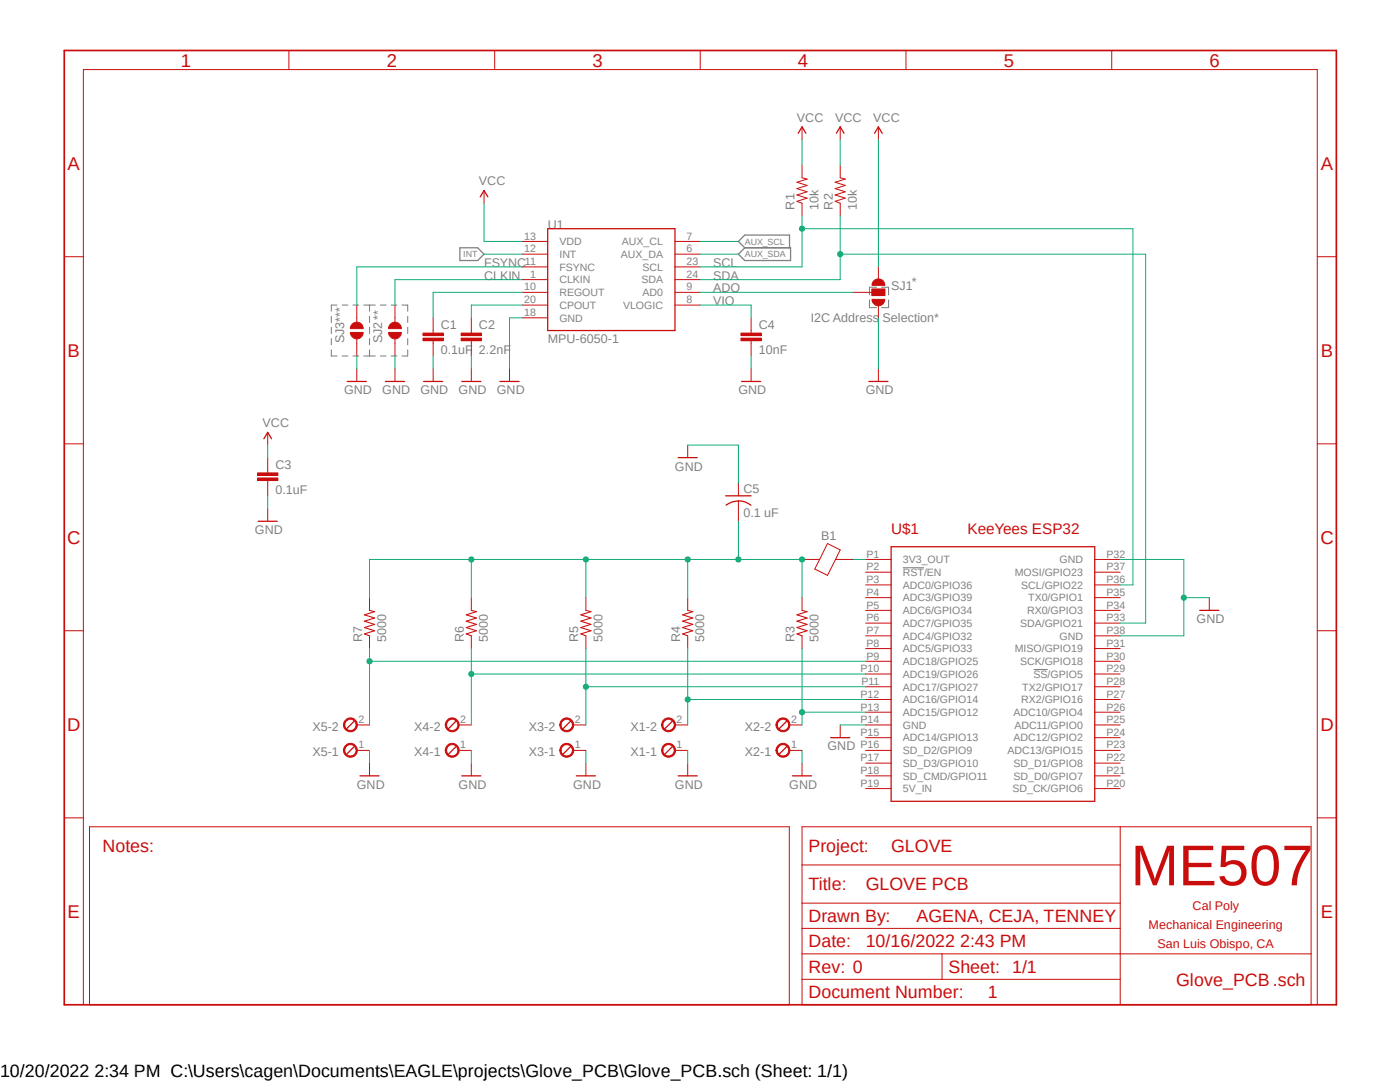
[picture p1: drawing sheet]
<svg xmlns="http://www.w3.org/2000/svg" width="279mm" height="216mm" viewBox="0 0 279 216" stroke-linecap="round" stroke-linejoin="round" font-family="sans-serif">
<path d="M12.3 9.8l254.8 191.3M267.1 9.8l-254.8 191.3" fill="none" stroke="#fff" stroke-width=".2"/>
<g fill="none" stroke="#808080" stroke-width=".21">
<path d="M173.5 59.9v1.5h1.4M174.9 57.3h-1.4v1.5M175.9 57.3h1.4v1.5M177.3 59.9v1.5h-1.4M66.1 69.8v1.2h1.2M66.1 63.1v1.2M66.1 65.3v1.2M66.1 67.6v1.2M67.3 60.9h-1.2v1.2M68.3 71h1.1M68.3 60.9h1.1M70.4 71h1.2"/>
<path d="M70.4 60.9h1.2M72.6 71h2.3M72.6 60.9h2.3M73.7 60.9v1.2M73.7 63.1v1.2M73.7 65.3v1.2M73.7 67.6v1.2M73.7 69.8v1.2M75.9 71h1.1M75.9 60.9h1.1M78.1 71h1.1M78.1 60.9h1.1"/>
<path d="M80.2 60.9h1.2v1.2M81.4 69.8v1.2h-1.2M81.4 63.1v1.2M81.4 65.3v1.2M81.4 67.6v1.2"/>
</g>
<path d="M180.2 113.3h4.2M206.3 133.6h2.8" fill="none" stroke="#808080" stroke-width=".2"/>
<path d="M91.8 49.4h3.5l1.3 1.3-1.3 1.3h-3.5zM147.4 50.7l1.2-1.3h9.2v2.6h-9.2zM148.6 49.4l-1.2-1.2 1.2-1.3h9v2.5" fill="none" stroke="#808080" stroke-width=".25"/>
<g fill="none" stroke="#c90d0c" stroke-width=".2">
<path d="M86.4 66v.5M86.4 68v.5M101.7 73.6v2.5M53.4 86.3v2.5M172.8 111.6h5M172.8 114.2h5M172.8 116.7h5M172.8 119.3h5M218.5 111.6h5.1M218.5 114.2h5.1M218.5 116.7h5.1M218.5 119.3h5.1"/>
<path d="M241.3 119.3v2.5M172.8 121.8h5M172.8 124.3h5M172.8 126.9h5M172.8 129.4h5M172.8 132h5M172.8 134.5h5M172.8 137h5M172.8 139.6h5M218.5 121.8h5.1M218.5 124.3h5.1M218.5 126.9h5.1"/>
<path d="M218.5 129.4h5.1M218.5 132h5.1M218.5 134.5h5.1M218.5 137h5.1M218.5 139.6h5.1M167.7 144.7v2.5M172.8 142.1h5M172.8 144.7h5M172.8 147.2h5M172.8 149.7h5M172.8 152.3h5M172.8 154.8h5"/>
<path d="M172.8 157.4h5M218.5 142.1h5.1M218.5 144.7h5.1M218.5 147.2h5.1M218.5 149.7h5.1M218.5 152.3h5.1M218.5 154.8h5.1M218.5 157.4h5.1"/>
</g>
<path d="M99.8 76.1h3.8M52.7 87.5l.7-1.2 .8 1.2M177.8 109.1h40.7v50.8h-40.7zM239.4 121.8h3.8M165.8 147.2h3.8" fill="none" stroke="#c90d0c" stroke-width=".25"/>
<path d="M84.4 67.5h4.1v.5h-4.1z" fill-rule="evenodd" fill="#c90d0c"/>
<path d="M84.4 67.5h4.1v.5h-4.1z" fill="none" stroke="#c90d0c" stroke-width=".2"/>
<path d="M84.4 66.5h4.1v.5h-4.1z" fill-rule="evenodd" fill="#c90d0c"/>
<path d="M84.4 66.5h4.1v.5h-4.1zM86.4 63.4v2.6M86.4 68.5v2.5M94.1 66v.5M94.1 68v.5" fill="none" stroke="#c90d0c" stroke-width=".2"/>
<path d="M92 67.5h4.1v.5h-4.1z" fill-rule="evenodd" fill="#c90d0c"/>
<path d="M92 67.5h4.1v.5h-4.1z" fill="none" stroke="#c90d0c" stroke-width=".2"/>
<path d="M92 66.5h4.1v.5h-4.1z" fill-rule="evenodd" fill="#c90d0c"/>
<path d="M92 66.5h4.1v.5h-4.1zM94.1 63.4v2.6M94.1 68.5v2.5M53.4 93.9v.5M53.4 95.9v.5" fill="none" stroke="#c90d0c" stroke-width=".2"/>
<path d="M51.4 95.4h4.1v.5h-4.1z" fill-rule="evenodd" fill="#c90d0c"/>
<path d="M51.4 95.4h4.1v.5h-4.1z" fill="none" stroke="#c90d0c" stroke-width=".2"/>
<path d="M51.4 94.4h4.1v.5h-4.1z" fill-rule="evenodd" fill="#c90d0c"/>
<path d="M149.9 66v.5M149.9 68v.5M51.4 94.4h4.1v.5h-4.1zM53.4 91.3v2.6M53.4 96.4v2.5" fill="none" stroke="#c90d0c" stroke-width=".2"/>
<path d="M147.9 67.5h4v.5h-4z" fill-rule="evenodd" fill="#c90d0c"/>
<path d="M147.9 67.5h4v.5h-4z" fill="none" stroke="#c90d0c" stroke-width=".2"/>
<path d="M147.9 66.5h4v.5h-4z" fill-rule="evenodd" fill="#c90d0c"/>
<g fill="none" stroke="#c90d0c" stroke-width=".2">
<path d="M96.6 38v2.6M160.1 32.9v2.6l1 .2-2.1 .7 2.1 .6-2.1 .6 2.1 .7-2.1 .6 2.1 .6-2.1 .7 1.1 .4v2.5M167.7 32.9v2.6l1 .2-2 .7 2 .6-2 .6 2 .7-2 .6 2 .6-2 .7 1 .4v2.5M167.7 25.3v2.6M104.2 48.2h5.1M104.2 50.7h5.1M104.2 53.3h5.1M104.2 55.8h5.1M104.2 58.3h5.1M134.7 48.2h5M134.7 50.7h5M134.7 53.3h5"/>
<path d="M134.7 55.8h5M134.7 58.3h5M78.8 73.6v2.5M86.4 73.6v2.5M94.1 73.6v2.5M104.2 60.9h5.1M104.2 63.4h5.1M134.7 60.9h5M147.9 66.5h4v.5h-4zM149.9 63.4v2.6M149.9 68.5v2.5M149.9 73.6v2.5"/>
<path d="M53.4 101.5v2.5"/>
</g>
<path d="M95.8 39.3l.8-1.3 .8 1.3M166.9 26.6l.8-1.3 .7 1.3M109.3 45.6h25.4v20.4h-25.4zM76.9 76.1h3.8M84.5 76.1h3.8M92.2 76.1h3.8M148 76.1h3.8M51.5 104h3.8" fill="none" stroke="#c90d0c" stroke-width=".25"/>
<path d="M174 59.7h2.6a1.27 1.27 0 0 1-1.3 1.3 1.27 1.27 0 0 1-1.3-1.3z" fill-rule="evenodd" fill="#c90d0c"/>
<path d="M174 59.7h2.6a1.27 1.27 0 0 1-1.3 1.3 1.27 1.27 0 0 1-1.3-1.3z" fill="none" stroke="#c90d0c" stroke-width=".2"/>
<path d="M174.4 56a1.27 1.27 0 0 1 1.4-.2 1.27 1.27 0 0 1 .8 1.1h-2.6l.2-.6z" fill-rule="evenodd" fill="#c90d0c"/>
<path d="M172.8 58.3h1.2M174 57.7h2.6v1.3h-2.6zM174.4 56a1.27 1.27 0 0 1 1.4-.2 1.27 1.27 0 0 1 .8 1.1h-2.6l.2-.6z" fill="none" stroke="#c90d0c" stroke-width=".2"/>
<path d="M174 57.7h2.6v1.3h-2.6z" fill-rule="evenodd" fill="#c90d0c"/>
<path d="M160.1 25.3v2.6M175.3 25.3v2.6M170.2 58.3h2.6M174 57.7h2.6v1.3h-2.6zM175.3 53.3v2.5M71.2 73.6v2.5M175.3 60.9v2.5M175.3 73.6v2.5" fill="none" stroke="#c90d0c" stroke-width=".2"/>
<path d="M159.3 26.6l.8-1.3 .7 1.3M174.5 26.6l.8-1.3 .8 1.3M69.3 76.1h3.8M173.4 76.1h3.8" fill="none" stroke="#c90d0c" stroke-width=".25"/>
<path d="M70.3 64.6a1.27 1.27 0 0 1 1.4-.2 1.27 1.27 0 0 1 .8 1.2h-2.6l.2-.6z" fill-rule="evenodd" fill="#c90d0c"/>
<path d="M70.3 64.6a1.27 1.27 0 0 1 1.4-.2 1.27 1.27 0 0 1 .8 1.2h-2.6l.2-.6z" fill="none" stroke="#c90d0c" stroke-width=".2"/>
<path d="M69.9 66.3h2.6a1.27 1.27 0 0 1-1.3 1.3 1.27 1.27 0 0 1-1.3-1.3z" fill-rule="evenodd" fill="#c90d0c"/>
<path d="M69.9 66.3h2.6a1.27 1.27 0 0 1-1.3 1.3 1.27 1.27 0 0 1-1.3-1.3zM71.2 60.9v3.4M71.2 67.6v3.4" fill="none" stroke="#c90d0c" stroke-width=".2"/>
<path d="M77.9 64.6a1.27 1.27 0 0 1 1.4-.2 1.27 1.27 0 0 1 .8 1.2h-2.5l.1-.6z" fill-rule="evenodd" fill="#c90d0c"/>
<path d="M77.9 64.6a1.27 1.27 0 0 1 1.4-.2 1.27 1.27 0 0 1 .8 1.2h-2.5l.1-.6z" fill="none" stroke="#c90d0c" stroke-width=".2"/>
<path d="M77.6 66.3h2.5a1.27 1.27 0 0 1-1.3 1.3 1.27 1.27 0 0 1-1.2-1.3z" fill-rule="evenodd" fill="#c90d0c"/>
<path d="M77.6 66.3h2.5a1.27 1.27 0 0 1-1.3 1.3 1.27 1.27 0 0 1-1.2-1.3zM78.8 60.9v3.4M78.8 67.6v3.4" fill="none" stroke="#c90d0c" stroke-width=".2"/>
<path d="M157 149l-1.5 1.5" fill="none" stroke="#c90d0c" stroke-width=".25"/>
<path d="M155.2 148.8a1.39 1.39 0 0 1 2.2 .2 1.39 1.39 0 0 1-.8 2.1 1.39 1.39 0 0 1-1.7-1.4h.2a1.15 1.15 0 0 1 1.6-1.1 1.15 1.15 0 0 1 .4 1.9 1.15 1.15 0 0 1-1.9-.4l-.1-.4h-.2z" fill-rule="evenodd" fill="#c90d0c"/>
<path d="M155.2 148.8a1.39 1.39 0 0 1 2.2 .2 1.39 1.39 0 0 1-.8 2.1 1.39 1.39 0 0 1-1.7-1.4h.2a1.15 1.15 0 0 1 1.6-1.1 1.15 1.15 0 0 1 .4 1.9 1.15 1.15 0 0 1-1.9-.4l-.1-.4h-.2zM157.5 149.7h2.6" fill="none" stroke="#c90d0c" stroke-width=".2"/>
<path d="M157 143.9l-1.5 1.5" fill="none" stroke="#c90d0c" stroke-width=".25"/>
<path d="M155.2 143.8a1.39 1.39 0 0 1 2.2 .1 1.39 1.39 0 0 1-.8 2.1 1.39 1.39 0 0 1-1.7-1.3h.2a1.15 1.15 0 0 1 1.6-1.2 1.15 1.15 0 0 1 .4 1.9 1.15 1.15 0 0 1-1.9-.4l-.1-.3h-.2z" fill-rule="evenodd" fill="#c90d0c"/>
<path d="M160.1 119.3v2.5M160.1 126.9v2.5M155.2 143.8a1.39 1.39 0 0 1 2.2 .1 1.39 1.39 0 0 1-.8 2.1 1.39 1.39 0 0 1-1.7-1.3h.2a1.15 1.15 0 0 1 1.6-1.2 1.15 1.15 0 0 1 .4 1.9 1.15 1.15 0 0 1-1.9-.4l-.1-.3h-.2zM157.5 144.7h2.6M160.1 152.3v2.5" fill="none" stroke="#c90d0c" stroke-width=".2"/>
<path d="M160.1 121.8l1 .2-2.1 .7 2.1 .6-2.1 .7 2.1 .6-2.1 .6 2.1 .7-2.1 .6 1.1 .4" fill="none" stroke="#c90d0c" stroke-width=".21"/>
<path d="M134.2 149l-1.5 1.5M158.2 154.8h3.8" fill="none" stroke="#c90d0c" stroke-width=".25"/>
<path d="M132.3 148.8a1.4 1.4 0 0 1 2.3 .1 1.4 1.4 0 0 1-.7 2.1 1.4 1.4 0 0 1-1.9-1.3h.3a1.15 1.15 0 0 1 1.7-.9 1.15 1.15 0 0 1 .2 1.9 1.15 1.15 0 0 1-1.9-.6v-.4h-.3z" fill-rule="evenodd" fill="#c90d0c"/>
<path d="M132.3 148.8a1.4 1.4 0 0 1 2.3 .1 1.4 1.4 0 0 1-.7 2.1 1.4 1.4 0 0 1-1.9-1.3h.3a1.15 1.15 0 0 1 1.7-.9 1.15 1.15 0 0 1 .2 1.9 1.15 1.15 0 0 1-1.9-.6v-.4h-.3zM134.7 149.7h2.5" fill="none" stroke="#c90d0c" stroke-width=".2"/>
<path d="M134.2 143.9l-1.5 1.5" fill="none" stroke="#c90d0c" stroke-width=".25"/>
<path d="M132.3 143.8a1.4 1.4 0 0 1 2.3 0 1.4 1.4 0 0 1-.7 2.2 1.4 1.4 0 0 1-1.9-1.3h.3a1.15 1.15 0 0 1 1.7-1 1.15 1.15 0 0 1 .2 1.9 1.15 1.15 0 0 1-1.9-.6v-.3h-.3z" fill-rule="evenodd" fill="#c90d0c"/>
<path d="M137.2 119.3v2.5M137.2 126.9v2.5M132.3 143.8a1.4 1.4 0 0 1 2.3 0 1.4 1.4 0 0 1-.7 2.2 1.4 1.4 0 0 1-1.9-1.3h.3a1.15 1.15 0 0 1 1.7-1 1.15 1.15 0 0 1 .2 1.9 1.15 1.15 0 0 1-1.9-.6v-.3h-.3zM134.7 144.7h2.5M137.2 152.3v2.5" fill="none" stroke="#c90d0c" stroke-width=".2"/>
<path d="M137.2 121.8l1.1 .2-2.1 .7 2.1 .6-2.1 .7 2.1 .6-2.1 .6 2.1 .7-2.1 .6 1 .4" fill="none" stroke="#c90d0c" stroke-width=".21"/>
<path d="M113.9 149l-1.5 1.5M135.3 154.8h3.8" fill="none" stroke="#c90d0c" stroke-width=".25"/>
<path d="M112 148.8a1.4 1.4 0 0 1 2.3 .1 1.4 1.4 0 0 1-.7 2.1 1.4 1.4 0 0 1-1.9-1.3h.3a1.15 1.15 0 0 1 1.6-.9 1.15 1.15 0 0 1 .2 1.9 1.15 1.15 0 0 1-1.8-.6v-.4h-.3z" fill-rule="evenodd" fill="#c90d0c"/>
<path d="M112 148.8a1.4 1.4 0 0 1 2.3 .1 1.4 1.4 0 0 1-.7 2.1 1.4 1.4 0 0 1-1.9-1.3h.3a1.15 1.15 0 0 1 1.6-.9 1.15 1.15 0 0 1 .2 1.9 1.15 1.15 0 0 1-1.8-.6v-.4h-.3zM114.4 149.7h2.5" fill="none" stroke="#c90d0c" stroke-width=".2"/>
<path d="M113.9 143.9l-1.5 1.5" fill="none" stroke="#c90d0c" stroke-width=".25"/>
<path d="M112 143.8a1.4 1.4 0 0 1 2.3 0 1.4 1.4 0 0 1-.7 2.2 1.4 1.4 0 0 1-1.9-1.3h.3a1.15 1.15 0 0 1 1.6-1 1.15 1.15 0 0 1 .2 1.9 1.15 1.15 0 0 1-1.8-.6v-.3h-.3z" fill-rule="evenodd" fill="#c90d0c"/>
<path d="M116.9 119.3v2.5M116.9 126.9v2.5M112 143.8a1.4 1.4 0 0 1 2.3 0 1.4 1.4 0 0 1-.7 2.2 1.4 1.4 0 0 1-1.9-1.3h.3a1.15 1.15 0 0 1 1.6-1 1.15 1.15 0 0 1 .2 1.9 1.15 1.15 0 0 1-1.8-.6v-.3h-.3zM114.4 144.7h2.5M116.9 152.3v2.5" fill="none" stroke="#c90d0c" stroke-width=".2"/>
<path d="M116.9 121.8l1 .2-2 .7 2 .6-2 .7 2 .6-2 .6 2 .7-2 .6 1 .4" fill="none" stroke="#c90d0c" stroke-width=".21"/>
<path d="M91 149l-1.5 1.5M115 154.8h3.8" fill="none" stroke="#c90d0c" stroke-width=".25"/>
<path d="M89.2 148.8a1.39 1.39 0 0 1 2.2 .2 1.39 1.39 0 0 1-.8 2.1 1.39 1.39 0 0 1-1.7-1.4h.2a1.13 1.13 0 0 1 1.5-1.1 1.13 1.13 0 0 1 .4 1.9 1.13 1.13 0 0 1-1.8-.4l-.1-.4h-.2z" fill-rule="evenodd" fill="#c90d0c"/>
<path d="M89.2 148.8a1.39 1.39 0 0 1 2.2 .2 1.39 1.39 0 0 1-.8 2.1 1.39 1.39 0 0 1-1.7-1.4h.2a1.13 1.13 0 0 1 1.5-1.1 1.13 1.13 0 0 1 .4 1.9 1.13 1.13 0 0 1-1.8-.4l-.1-.4h-.2zM91.5 149.7h2.6" fill="none" stroke="#c90d0c" stroke-width=".2"/>
<path d="M91 143.9l-1.5 1.5" fill="none" stroke="#c90d0c" stroke-width=".25"/>
<path d="M89.2 143.8a1.39 1.39 0 0 1 2.2 .1 1.39 1.39 0 0 1-.8 2.1 1.39 1.39 0 0 1-1.7-1.3h.2a1.13 1.13 0 0 1 1.5-1.1 1.13 1.13 0 0 1 .4 1.8 1.13 1.13 0 0 1-1.8-.4l-.1-.3h-.2z" fill-rule="evenodd" fill="#c90d0c"/>
<path d="M94.1 119.3v2.5M94.1 126.9v2.5M89.2 143.8a1.39 1.39 0 0 1 2.2 .1 1.39 1.39 0 0 1-.8 2.1 1.39 1.39 0 0 1-1.7-1.3h.2a1.13 1.13 0 0 1 1.5-1.1 1.13 1.13 0 0 1 .4 1.8 1.13 1.13 0 0 1-1.8-.4l-.1-.3h-.2zM91.5 144.7h2.6M94.1 152.3v2.5" fill="none" stroke="#c90d0c" stroke-width=".2"/>
<path d="M94.1 121.8l1 .2-2.1 .7 2.1 .6-2.1 .7 2.1 .6-2.1 .6 2.1 .7-2.1 .6 1.1 .4" fill="none" stroke="#c90d0c" stroke-width=".21"/>
<path d="M70.7 149l-1.5 1.5M92.2 154.8h3.8" fill="none" stroke="#c90d0c" stroke-width=".25"/>
<path d="M68.9 148.8a1.39 1.39 0 0 1 2.2 .2 1.39 1.39 0 0 1-.8 2.1 1.39 1.39 0 0 1-1.8-1.4h.3a1.13 1.13 0 0 1 1.5-1.1 1.13 1.13 0 0 1 .4 1.9 1.13 1.13 0 0 1-1.8-.4l-.1-.4h-.3z" fill-rule="evenodd" fill="#c90d0c"/>
<path d="M68.9 148.8a1.39 1.39 0 0 1 2.2 .2 1.39 1.39 0 0 1-.8 2.1 1.39 1.39 0 0 1-1.8-1.4h.3a1.13 1.13 0 0 1 1.5-1.1 1.13 1.13 0 0 1 .4 1.9 1.13 1.13 0 0 1-1.8-.4l-.1-.4h-.3zM71.2 149.7h2.5" fill="none" stroke="#c90d0c" stroke-width=".2"/>
<path d="M70.7 143.9l-1.5 1.5" fill="none" stroke="#c90d0c" stroke-width=".25"/>
<path d="M68.9 143.8a1.39 1.39 0 0 1 2.2 .1 1.39 1.39 0 0 1-.8 2.1 1.39 1.39 0 0 1-1.8-1.3h.3a1.13 1.13 0 0 1 1.5-1.1 1.13 1.13 0 0 1 .4 1.8 1.13 1.13 0 0 1-1.8-.4l-.1-.3h-.3z" fill-rule="evenodd" fill="#c90d0c"/>
<g fill="none" stroke="#c90d0c" stroke-width=".2">
<path d="M57.7 10.1v3.8M98.7 10.1v3.8M139.7 10.1v3.8M180.8 10.1v3.8M221.9 10.1v3.8M12.8 51.2h3.8M262.9 51.2h3.8M12.8 88.6h3.8M137.2 88.8v2.5M147.4 96.4v2.5M147.4 99.9v4.1M262.9 88.6h3.8"/>
<path d="M73.7 119.3v2.5M160.1 111.6h3.5M163.6 111.6l1.5-3.1 2.6 1.2-.9 1.9M163.6 111.6l-1 1.9 2.5 1.3 1.7-3.2M166.8 111.6h3.4M12.8 125.9h3.8M73.7 126.9v2.5M262.9 125.9h3.8M68.9 143.8a1.39 1.39 0 0 1 2.2 .1 1.39 1.39 0 0 1-.8 2.1 1.39 1.39 0 0 1-1.8-1.3h.3a1.13 1.13 0 0 1 1.5-1.1 1.13 1.13 0 0 1 .4 1.8 1.13 1.13 0 0 1-1.8-.4l-.1-.3h-.3zM71.2 144.7h2.5M73.7 152.3v2.5M12.8 163.2h3.8"/>
<path d="M17.9 165h139.6v35.5h-139.6zM160.1 165h101.6v35.5h-101.6zM160.1 172.6h63.5M223.6 165v35.5M262.9 163.2h3.8M160.1 190.3h101.6M160.1 195.4h63.5M160.1 180.2h63.5M160.1 185.3h63.5M188 190.3v5.1M16.6 200.5v-186.6h246.3v186.6"/>
</g>
<path d="M73.7 121.8l1.1 .2-2.1 .7 2.1 .6-2.1 .7 2.1 .6-2.1 .6 2.1 .7-2.1 .6 1 .4" fill="none" stroke="#c90d0c" stroke-width=".21"/>
<path d="M135.3 91.3h3.8M144.8 98.9h5.1M144.9 100.8a4 4 0 0 1 5 0M71.8 154.8h3.8" fill="none" stroke="#c90d0c" stroke-width=".25"/>
<path d="M12.8 10.1h253.9v190.4h-253.9z" fill="none" stroke="#c90d0c" stroke-width=".34"/>
<path d="M223.6 111.6h12.7v15.3h-12.7M236.3 119.3h5" fill="none" stroke="#0dab76" stroke-width=".2"/>
<circle cx="236.3" cy="119.3" r=".51" fill="#0dab76"/>
<g fill="none" stroke="#0dab76" stroke-width=".2">
<path d="M160.1 27.9v5M167.7 27.9v5M175.3 27.9v25.4M96.6 40.6v7.6h7.6M104.2 58.3h-17.8v5.1M139.7 48.2h7.7M139.7 50.7h7.7M160.1 43.1v10.2h-20.4M160.1 45.6h66v71.1h-2.5M71.2 71v2.6M78.8 71v2.6M86.4 71v2.6"/>
<path d="M94.1 71v2.6M104.2 60.9h-10.1v2.5M104.2 63.4h-2.5v10.2M149.9 71v2.6M175.3 63.4v10.2M53.4 88.8v2.5M53.4 98.9v2.6M137.2 88.8h10.2v7.6M73.7 149.7v2.6M94.1 149.7v2.6M116.9 149.7v2.6M137.2 149.7v2.6"/>
<path d="M160.1 149.7v2.6M167.7 144.7h5.1"/>
<circle cx="236.3" cy="119.3" r=".51"/>
</g>
<circle cx="160.1" cy="45.6" r=".51" fill="#0dab76"/>
<g fill="none" stroke="#0dab76" stroke-width=".2">
<path d="M167.7 43.1v12.7h-28M167.7 50.7h60.9v73.6h-5"/>
<circle cx="160.1" cy="45.6" r=".51"/>
</g>
<circle cx="167.7" cy="50.7" r=".51" fill="#0dab76"/>
<g fill="none" stroke="#0dab76" stroke-width=".2">
<path d="M96.6 50.7h7.6M104.2 53.3h-33v7.6M104.2 55.8h-25.4v5.1M139.7 58.3h30.5M139.7 60.9h10.2v2.5M160.1 129.4v15.3M160.1 142.1h12.7"/>
<circle cx="167.7" cy="50.7" r=".51"/>
</g>
<circle cx="160.1" cy="142.1" r=".51" fill="#0dab76"/>
<g fill="none" stroke="#0dab76" stroke-width=".2">
<path d="M137.2 129.4v15.3"/>
<circle cx="160.1" cy="142.1" r=".51"/>
</g>
<circle cx="137.2" cy="139.6" r=".51" fill="#0dab76"/>
<g fill="none" stroke="#0dab76" stroke-width=".2">
<path d="M116.9 129.4v15.3M116.9 137h55.9M137.2 139.6h35.6"/>
<circle cx="137.2" cy="139.6" r=".51"/>
</g>
<circle cx="116.9" cy="137" r=".51" fill="#0dab76"/>
<g fill="none" stroke="#0dab76" stroke-width=".2">
<path d="M94.1 129.4v15.3M94.1 134.5h78.7"/>
<circle cx="116.9" cy="137" r=".51"/>
</g>
<circle cx="94.1" cy="134.5" r=".51" fill="#0dab76"/>
<g fill="none" stroke="#0dab76" stroke-width=".2">
<path d="M73.7 129.4v15.3M73.7 132h99.1"/>
<circle cx="94.1" cy="134.5" r=".51"/>
</g>
<circle cx="73.7" cy="132" r=".51" fill="#0dab76"/>
<g fill="none" stroke="#0dab76" stroke-width=".2">
<path d="M94.1 111.6v7.7M116.9 111.6h-43.2v7.7"/>
<circle cx="73.7" cy="132" r=".51"/>
</g>
<circle cx="94.1" cy="111.6" r=".51" fill="#0dab76"/>
<g fill="none" stroke="#0dab76" stroke-width=".2">
<path d="M137.2 111.6h-20.3v7.7"/>
<circle cx="94.1" cy="111.6" r=".51"/>
</g>
<circle cx="116.9" cy="111.6" r=".51" fill="#0dab76"/>
<g fill="none" stroke="#0dab76" stroke-width=".2">
<path d="M137.2 111.6v7.7"/>
<circle cx="116.9" cy="111.6" r=".51"/>
</g>
<circle cx="137.2" cy="111.6" r=".51" fill="#0dab76"/>
<g fill="none" stroke="#0dab76" stroke-width=".2">
<path d="M160.1 111.6v7.7"/>
<circle cx="137.2" cy="111.6" r=".51"/>
</g>
<circle cx="160.1" cy="111.6" r=".51" fill="#0dab76"/>
<g fill="none" stroke="#0dab76" stroke-width=".2">
<path d="M137.2 111.6h22.9M147.4 104v7.6"/>
<circle cx="160.1" cy="111.6" r=".51"/>
</g>
<circle cx="147.4" cy="111.6" r=".51" fill="#0dab76"/>
<g fill="none" stroke="#0dab76" stroke-width=".2">
<path d="M170.2 111.6h2.6"/>
<circle cx="147.4" cy="111.6" r=".51"/>
</g>
<text font-size="11.5" fill="#c90d0c" x="225.7" y="176.7">ME507</text>
<g font-size="3.7" fill="#c90d0c">
<text x="36.1" y="13.3">1</text>
<text x="77.2" y="13.3">2</text>
<text x="118.2" y="13.3">3</text>
<text x="159.3" y="13.3">4</text>
<text x="200.3" y="13.3">5</text>
<text x="241.4" y="13.3">6</text>
<text x="13.5" y="33.9">A</text>
<text x="263.6" y="33.9">A</text>
<text x="13.5" y="71.2">B</text>
<text x="263.6" y="71.2">B</text>
<text x="13.4" y="108.5">C</text>
<text x="263.5" y="108.5">C</text>
<text x="13.4" y="145.8">D</text>
<text x="263.5" y="145.8">D</text>
<text x="13.5" y="183.2">E</text>
<text x="263.6" y="183.2">E</text>
</g>
<g font-size="3.6" fill="#c90d0c">
<text x="20.4" y="170.1">Notes:</text>
<text x="161.3" y="170.1">Project:</text>
<text x="177.8" y="170.1">GLOVE</text>
<text x="161.3" y="177.7">Title:</text>
<text x="172.8" y="177.7">GLOVE PCB</text>
<text x="161.3" y="184">Drawn By:</text>
<text x="182.9" y="184">AGENA, CEJA, TENNEY</text>
<text x="161.3" y="189.1">Date:</text>
<text x="172.8" y="189.1">10/16/2022 2:43 PM</text>
<text x="161.3" y="194.1">Rev: 0</text>
<text x="189.3" y="194.1">Sheet: 1/1</text>
<text x="234.7" y="196.7">Glove_PCB .sch</text>
<text x="161.3" y="199.2">Document Number:</text>
<text x="197.1" y="199.2">1</text>
</g>
<text font-size="3.6" x="0" y="214.9">10/20/2022 2:34 PM C:\Users\cagen\Documents\EAGLE\projects\Glove_PCB\Glove_PCB.sch (Sheet: 1/1)</text>
<g font-size="3" fill="#c90d0c">
<text x="177.8" y="106.6">U$1</text>
<text x="193.1" y="106.6">KeeYees ESP32</text>
</g>
<g font-size="2.5" fill="#808080">
<text x="159" y="24.3">VCC</text>
<text x="166.7" y="24.3">VCC</text>
<text x="174.3" y="24.3">VCC</text>
<text x="95.6" y="37">VCC</text>
<text x="158.6" y="41.8" transform="rotate(-90 158.6 41.8)">R1</text>
<text x="163.4" y="41.8" transform="rotate(-90 163.4 41.8)">10k</text>
<text x="166.2" y="41.8" transform="rotate(-90 166.2 41.8)">R2</text>
<text x="171" y="41.8" transform="rotate(-90 171 41.8)">10k</text>
<text x="109.3" y="45.6">U1</text>
<text x="96.6" y="53.3">FSYNC</text>
<text x="142.3" y="53.3">SCL</text>
<text x="96.6" y="55.8">CLKIN</text>
<text x="142.3" y="55.8">SDA</text>
<text x="142.3" y="58.3">ADO</text>
<text x="177.8" y="58">SJ1</text>
<text x="182" y="57.1">*</text>
<text x="88" y="65.6">C1</text>
<text x="95.6" y="65.6">C2</text>
<text x="142.3" y="60.9">VIO</text>
<text x="151.4" y="65.6">C4</text>
<text x="161.8" y="64.2">I2C Address Selection*</text>
<text x="68.7" y="68.5" transform="rotate(-90 68.7 68.5)">SJ3***</text>
<text x="76.3" y="68.5" transform="rotate(-90 76.3 68.5)">SJ2**</text>
<text x="88" y="70.7">0.1uF 2.2nF</text>
<text x="109.3" y="68.5">MPU-6050-1</text>
<text x="151.4" y="70.7">10nF</text>
<text x="68.7" y="78.7">GND</text>
<text x="76.3" y="78.7">GND</text>
<text x="83.9" y="78.7">GND</text>
<text x="91.5" y="78.7">GND</text>
<text x="99.1" y="78.7">GND</text>
<text x="147.4" y="78.7">GND</text>
<text x="172.8" y="78.7">GND</text>
<text x="52.4" y="85.3">VCC</text>
<text x="54.9" y="93.5">C3</text>
<text x="134.7" y="93.9">GND</text>
<text x="54.9" y="98.6">0.1uF</text>
<text x="148.4" y="98.3">C5</text>
<text x="50.9" y="106.6">GND</text>
<text x="148.4" y="103.1">0.1 uF</text>
<text x="163.9" y="107.8">B1</text>
<text x="238.8" y="124.3">GND</text>
<text x="72.3" y="128.1" transform="rotate(-90 72.3 128.1)">R7</text>
<text x="77" y="128.1" transform="rotate(-90 77 128.1)">5000</text>
<text x="92.6" y="128.1" transform="rotate(-90 92.6 128.1)">R6</text>
<text x="97.4" y="128.1" transform="rotate(-90 97.4 128.1)">5000</text>
<text x="115.4" y="128.1" transform="rotate(-90 115.4 128.1)">R5</text>
<text x="120.2" y="128.1" transform="rotate(-90 120.2 128.1)">5000</text>
<text x="135.7" y="128.1" transform="rotate(-90 135.7 128.1)">R4</text>
<text x="140.5" y="128.1" transform="rotate(-90 140.5 128.1)">5000</text>
<text x="158.6" y="128.1" transform="rotate(-90 158.6 128.1)">R3</text>
<text x="163.4" y="128.1" transform="rotate(-90 163.4 128.1)">5000</text>
<text x="62.4" y="145.8">X5-2</text>
<text x="82.7" y="145.8">X4-2</text>
<text x="105.5" y="145.8">X3-2</text>
<text x="125.9" y="145.8">X1-2</text>
<text x="148.7" y="145.8">X2-2</text>
<text x="165.1" y="149.7">GND</text>
<text x="62.4" y="150.9">X5-1</text>
<text x="82.7" y="150.9">X4-1</text>
<text x="105.5" y="150.9">X3-1</text>
<text x="125.9" y="150.9">X1-1</text>
<text x="148.7" y="150.9">X2-1</text>
<text x="71.2" y="157.4">GND</text>
<text x="91.5" y="157.4">GND</text>
<text x="114.4" y="157.4">GND</text>
<text x="134.7" y="157.4">GND</text>
<text x="157.5" y="157.4">GND</text>
</g>
<g font-size="2.5" fill="#c90d0c">
<text x="229.2" y="185.3">Mechanical Engineering</text>
<text x="238" y="181.5">Cal Poly</text>
<text x="231" y="189.1">San Luis Obispo, CA</text>
</g>
<g font-size="2.1" fill="#808080">
<text x="104.6" y="47.8">13</text>
<text x="137" y="47.8">7</text>
<text x="104.6" y="50.4">12</text>
<text x="104.8" y="52.9">11</text>
<text x="111.6" y="48.9">VDD</text>
<text x="111.6" y="51.5">INT</text>
<text x="123.9" y="51.5">AUX_DA</text>
<text x="124.1" y="48.9">AUX_CL</text>
<text x="137" y="50.4">6</text>
<text x="137" y="52.9">23</text>
<text x="104.6" y="58">10</text>
<text x="105.8" y="55.5">1</text>
<text x="111.6" y="54">FSYNC</text>
<text x="111.6" y="56.6">CLKIN</text>
<text x="111.6" y="59.1">REGOUT</text>
<text x="128" y="56.6">SDA</text>
<text x="128.2" y="54">SCL</text>
<text x="128.2" y="59.1">AD0</text>
<text x="137" y="55.5">24</text>
<text x="137" y="58">9</text>
<text x="104.6" y="60.5">20</text>
<text x="104.6" y="63">18</text>
<text x="111.6" y="61.6">CPOUT</text>
<text x="111.6" y="64.2">GND</text>
<text x="124.3" y="61.6">VLOGIC</text>
<text x="137" y="60.5">8</text>
<text x="172.9" y="111.3">P1</text>
<text x="172.9" y="113.8">P2</text>
<text x="180.2" y="112.4">3V3_OUT</text>
<text x="211.5" y="112.4">GND</text>
<text x="220.8" y="111.3">P32</text>
<text x="220.8" y="113.8">P37</text>
<text x="172.9" y="116.4">P3</text>
<text x="172.9" y="118.9">P4</text>
<text x="180.2" y="114.9">RST/EN</text>
<text x="180.2" y="117.5">ADC0/GPIO36</text>
<text x="202.5" y="114.9">MOSI/GPIO23</text>
<text x="203.8" y="117.5">SCL/GPIO22</text>
<text x="220.8" y="116.4">P36</text>
<text x="220.8" y="118.9">P35</text>
<text x="172.9" y="121.5">P5</text>
<text x="172.9" y="124">P6</text>
<text x="180.2" y="120">ADC3/GPIO39</text>
<text x="180.2" y="122.6">ADC6/GPIO34</text>
<text x="180.2" y="125.1">ADC7/GPIO35</text>
<text x="203.6" y="125.1">SDA/GPIO21</text>
<text x="205" y="122.6">RX0/GPIO3</text>
<text x="205.2" y="120">TX0/GPIO1</text>
<text x="220.8" y="121.5">P34</text>
<text x="220.8" y="124">P33</text>
<text x="172.9" y="126.5">P7</text>
<text x="172.9" y="129.1">P8</text>
<text x="172.9" y="131.6">P9</text>
<text x="180.2" y="127.6">ADC4/GPIO32</text>
<text x="180.2" y="130.2">ADC5/GPIO33</text>
<text x="202.5" y="130.2">MISO/GPIO19</text>
<text x="211.5" y="127.6">GND</text>
<text x="220.8" y="126.5">P38</text>
<text x="220.8" y="129.1">P31</text>
<text x="220.8" y="131.6">P30</text>
<text x="171.7" y="134.2">P10</text>
<text x="171.9" y="136.7">P11</text>
<text x="180.2" y="132.7">ADC18/GPIO25</text>
<text x="180.2" y="135.3">ADC19/GPIO26</text>
<text x="180.2" y="137.8">ADC17/GPIO27</text>
<text x="203.6" y="132.7">SCK/GPIO18</text>
<text x="204" y="137.8">TX2/GPIO17</text>
<text x="206.3" y="135.3">SS/GPIO5</text>
<text x="220.8" y="134.2">P29</text>
<text x="220.8" y="136.7">P28</text>
<text x="171.7" y="139.2">P12</text>
<text x="171.7" y="141.8">P13</text>
<text x="180.2" y="140.3">ADC16/GPIO14</text>
<text x="180.2" y="142.9">ADC15/GPIO12</text>
<text x="202.3" y="142.9">ADC10/GPIO4</text>
<text x="203.8" y="140.3">RX2/GPIO16</text>
<text x="220.8" y="139.2">P27</text>
<text x="220.8" y="141.8">P26</text>
<text x="71.5" y="149.4">1</text>
<text x="71.5" y="144.3">2</text>
<text x="91.9" y="149.4">1</text>
<text x="91.9" y="144.3">2</text>
<text x="114.7" y="149.4">1</text>
<text x="114.7" y="144.3">2</text>
<text x="135" y="149.4">1</text>
<text x="135" y="144.3">2</text>
<text x="157.9" y="149.4">1</text>
<text x="157.9" y="144.3">2</text>
<text x="171.7" y="144.3">P14</text>
<text x="171.7" y="146.9">P15</text>
<text x="171.7" y="149.4">P16</text>
<text x="180.2" y="145.4">GND</text>
<text x="180.2" y="148">ADC14/GPIO13</text>
<text x="202.3" y="148">ADC12/GPIO2</text>
<text x="202.4" y="145.4">ADC11/GPIO0</text>
<text x="220.8" y="146.9">P24</text>
<text x="220.8" y="144.3">P25</text>
<text x="220.8" y="149.4">P23</text>
<text x="171.7" y="151.9">P17</text>
<text x="171.7" y="154.4">P18</text>
<text x="180.2" y="150.5">SD_D2/GPIO9</text>
<text x="180.2" y="153">SD_D3/GPIO10</text>
<text x="180.2" y="155.6">SD_CMD/GPIO11</text>
<text x="201.1" y="150.5">ADC13/GPIO15</text>
<text x="202.3" y="153">SD_D1/GPIO8</text>
<text x="202.3" y="155.6">SD_D0/GPIO7</text>
<text x="220.8" y="151.9">P22</text>
<text x="220.8" y="154.4">P21</text>
<text x="171.7" y="157">P19</text>
<text x="180.2" y="158.1">5V_IN</text>
<text x="202.1" y="158.1">SD_CK/GPIO6</text>
<text x="220.8" y="157">P20</text>
</g>
<g font-size="1.8" fill="#808080">
<text x="92.5" y="51.4">INT</text>
<text x="148.6" y="51.4">AUX_SDA</text>
<text x="148.6" y="48.8">AUX_SCL</text>
</g>
</svg>
